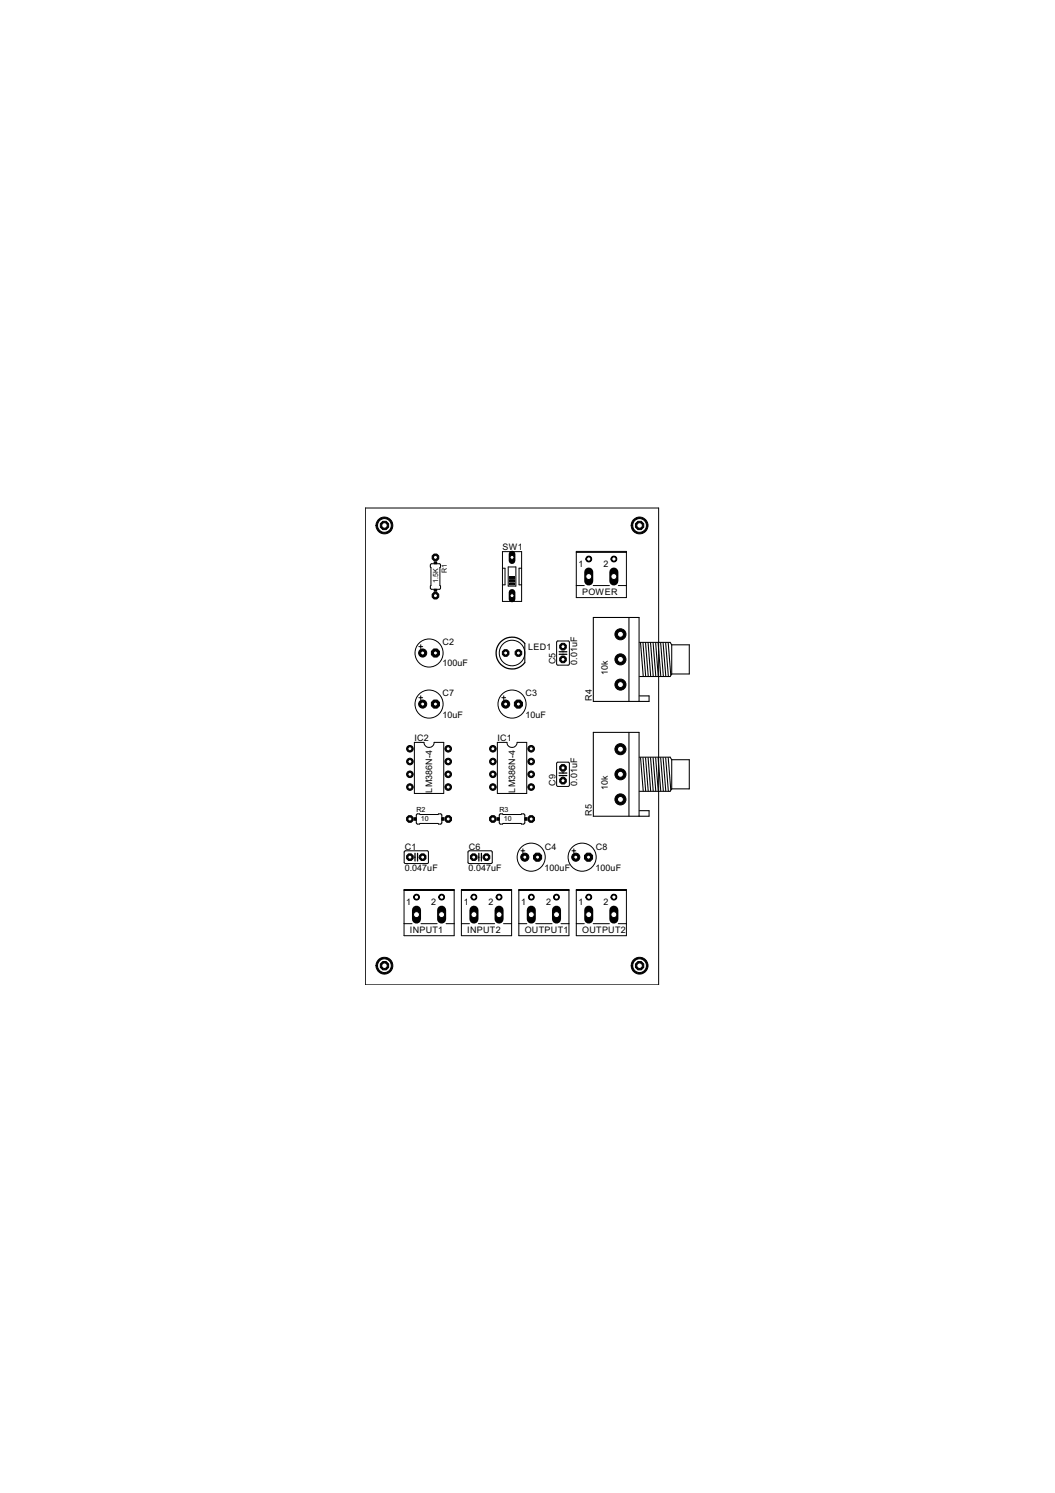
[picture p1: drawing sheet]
<svg xmlns="http://www.w3.org/2000/svg" width="210mm" height="297mm" viewBox="0 0 210 297" stroke-linecap="round" stroke-linejoin="round" font-family="sans-serif">
<g fill="none" stroke="#000" stroke-width=".2">
<path d="M85.7 112.2h1.7l.2 .1-.1 4.2 .2 .5-.2 .2h-1.6l-.3-.1zM100 109.7h3.8v10h-3.8zM100 113.1h.5v3.3h-.5M101.1 112.8h1.5v3.8h-1.5zM103.8 113.1h-.5v3.3h.5M114.7 109.7h9.9v9.2h-9.9zM114.7 116.5h1.5M114.7 109.9h9.9M118 116.5h3.2M123 116.5h1.6M83.3 128.7h.8M83.3 138.8h.8"/>
<path d="M83.7 128.3v.7M83.7 138.4v.8M99.8 138.8h.8M100.2 138.4v.8M110.8 127.6h2.4v4.7h-2.2l-.2-.1zM112 129.5v.2M112 130.2v.1M82.4 147.7h1.9a1.02 1.02 0 0 0 1.1 1 1.02 1.02 0 0 0 1-1h1.9v10.2h-5.9zM99 147.7h1.9a1.02 1.02 0 0 0 1 1 1.02 1.02 0 0 0 1-1h1.9v10.2h-5.8zM110.8 151.7l2.2-.1 .3 .2v4.4l-.2 .2-2.1 .1-.2-.2zM112 153.7v.1M112 154.3v.1"/>
<path d="M80.4 177h10v9.2h-10zM80.4 177.2h10M80.5 169.4l4.6-.1 .1 .2v2.2h-4.7zM82.4 170.5h.2M82.9 162l4.2 .1 .2-.2h.5l.1 .3v1.6l-.2 .2-.6-.2-4.1 .1-.2-.2zM83.1 170.5h.1M91.8 177h10v9.2h-10zM91.8 177.2h10M93.2 169.4l4.6-.1 .1 .2v2.2l-.2 .1h-4.4l-.2-.2zM95.1 170.5h.2M95.8 170.5h.1M99.4 162l4.3 .1 .1-.2h.4l.2 .3v1.6l-.2 .2-.5-.2-4.2 .1-.2-.2z"/>
<path d="M103.2 177h10v9.2h-10zM103.2 177.2h10M103.7 169.3h.7M104 168.9v.8M113.8 169.3h.8M114.2 168.9v.8M114.7 177h9.9v9.2h-9.9zM114.7 177.2h9.9M80.4 183.8h1.6M83.8 183.8h3.2M88.8 183.8h1.6M91.8 183.8h1.6"/>
<path d="M95.2 183.8h3.2M100.2 183.8h1.6M103.2 183.8h1.6M106.6 183.8h3.2M111.6 183.8h1.6M114.7 183.8h1.5M118 183.8h3.2M123 183.8h1.6"/>
<circle cx="85.4" cy="129.9" r="2.79"/>
<circle cx="101.9" cy="129.9" r="2.54"/>
<circle cx="85.4" cy="140.1" r="2.79"/>
<circle cx="101.9" cy="140.1" r="2.79"/>
<circle cx="105.7" cy="170.5" r="2.79"/>
<circle cx="115.8" cy="170.5" r="2.79"/>
</g>
<path d="M104.4 128a3.2 3.2 0 0 0-4.7-.4 3.2 3.2 0 0 0 0 4.7 3.2 3.2 0 0 0 4.7-.5M111.3 129.7h1.5M111.3 130.2h1.5M111.3 153.8h1.5M111.3 154.3h1.5M82.6 169.8v1.5M83.1 169.8v1.5M95.3 169.8v1.5M95.8 169.8v1.5" fill="none" stroke="#000" stroke-width=".25"/>
<g fill="#000" stroke="#000" stroke-width=".2">
<path d="M86.4 117.2h.5v.4h-.5zM86.4 111.8h.5v.4h-.5zM101.4 114.7h1v.4h-1zM101.4 115.3h1v.4h-1zM101.4 116h1v.4h-1zM82.4 162.7h.4v.5h-.4zM87.9 162.7h.4v.5h-.4zM99 162.7h.3v.5h-.3zM104.4 162.7h.4v.5h-.4z"/>
<circle cx="81.6" cy="170.5" r=".71"/>
</g>
<g fill="#000" stroke="#000" stroke-width=".2">
<path d="M116.7 110.8a.58 .58 0 0 1 1 .1 .58 .58 0 0 1-.4 .9 .58 .58 0 0 1-.7-.6h.1a.43 .43 0 0 1 .6-.3 .43 .43 0 0 1 .1 .7 .43 .43 0 0 1-.7-.2l-.1-.2z" fill-rule="evenodd"/>
<path d="M121.7 110.8a.58 .58 0 0 1 .9 .1 .58 .58 0 0 1-.3 .9 .58 .58 0 0 1-.7-.6h.1a.42 .42 0 0 1 .6-.4 .42 .42 0 0 1 .2 .7 .42 .42 0 0 1-.7-.1l-.2-.2z" fill-rule="evenodd"/>
<path d="M82.5 178.1a.58 .58 0 0 1 .9 .1 .58 .58 0 0 1-.4 .8 .58 .58 0 0 1-.7-.5h.1a.44 .44 0 0 1 .7-.4 .44 .44 0 0 1 .1 .8 .44 .44 0 0 1-.7-.2l-.1-.2h-.1z" fill-rule="evenodd"/>
<path d="M87.5 178.1a.58 .58 0 0 1 .9 .1 .58 .58 0 0 1-.4 .8 .58 .58 0 0 1-.7-.5h.1a.43 .43 0 0 1 .6-.4 .43 .43 0 0 1 .2 .7 .43 .43 0 0 1-.7-.1l-.2-.2z" fill-rule="evenodd"/>
<path d="M93.9 178.1a.58 .58 0 0 1 .9 .1 .58 .58 0 0 1-.4 .8 .58 .58 0 0 1-.7-.5h.2a.44 .44 0 0 1 .5-.4 .44 .44 0 0 1 .2 .7 .44 .44 0 0 1-.7-.1l-.2-.2z" fill-rule="evenodd"/>
<path d="M98.9 178.1a.59 .59 0 0 1 .9 .1 .59 .59 0 0 1-.4 .9 .59 .59 0 0 1-.7-.6h.2a.44 .44 0 0 1 .6-.4 .44 .44 0 0 1 .1 .8 .44 .44 0 0 1-.7-.2v-.2h-.2z" fill-rule="evenodd"/>
<path d="M105.3 178.1a.58 .58 0 0 1 .9 .1 .58 .58 0 0 1-.3 .8 .58 .58 0 0 1-.8-.5h.2a.43 .43 0 0 1 .6-.4 .43 .43 0 0 1 .1 .7 .43 .43 0 0 1-.7-.1l-.2-.2z" fill-rule="evenodd"/>
<path d="M110.3 178.1a.58 .58 0 0 1 .9 .1 .58 .58 0 0 1-.3 .8 .58 .58 0 0 1-.8-.5h.2a.44 .44 0 0 1 .6-.4 .44 .44 0 0 1 .1 .7 .44 .44 0 0 1-.7-.1l-.2-.2z" fill-rule="evenodd"/>
<path d="M116.7 178.1a.58 .58 0 0 1 1 .1 .58 .58 0 0 1-.4 .8 .58 .58 0 0 1-.7-.5h.1a.44 .44 0 0 1 .6-.4 .44 .44 0 0 1 .1 .8 .44 .44 0 0 1-.7-.2v-.2h-.1z" fill-rule="evenodd"/>
<path d="M121.7 178.1a.58 .58 0 0 1 .9 .1 .58 .58 0 0 1-.3 .8 .58 .58 0 0 1-.7-.5h.1a.43 .43 0 0 1 .6-.4 .43 .43 0 0 1 .2 .7 .43 .43 0 0 1-.7-.1l-.2-.2z" fill-rule="evenodd"/>
</g>
<g fill="none" stroke="#000" stroke-width=".21">
<path d="M104.4 128v3.8M125.1 122.9v16.7M127.2 138.5h1.9v1.1h-11.1v-16.7h9.1v16.7M127.2 127.8h6.1l.3 .5M127.4 127.9l.6 6.6M127.9 127.9l.6 6.6M128.4 127.9l.6 6.6M128.9 127.9l.6 6.6M129.4 127.9l.6 6.6M129.9 127.9l.6 6.6M130.5 127.9l.5 6.6M130.9 127.9l.6 6.6"/>
<path d="M131.4 127.9l.6 6.6M131.9 127.9l.6 6.6M132.4 127.9l.6 6.6M132.9 127.9l.6 6.4M133.6 128.3h3.5v5.8h-3.5M133.6 134.1l-.3 .5h-6.1M133.6 128.3v5.8M125.1 145.7v16.7M127.2 150.6h6.1l.3 .6M127.4 150.7l.6 6.7M127.9 150.7l.6 6.7M128.4 150.7l.6 6.7"/>
<path d="M128.9 150.7l.6 6.7M129.4 150.7l.6 6.7M129.9 150.7l.6 6.7M130.5 150.7l.5 6.7M130.9 150.7l.6 6.7M131.4 150.7l.6 6.7M131.9 150.7l.6 6.7M132.4 150.7l.6 6.7M132.9 150.7l.6 6.4M133.6 151.2v5.8M133.6 151.2h3.5v5.8h-3.5M133.6 157l-.3 .4h-6.1"/>
<path d="M127.2 161.3h1.9v1.1h-11.1v-16.7h9.1v16.7"/>
</g>
<circle cx="81.6" cy="170.5" r=".4" fill="#fff" stroke="#000" stroke-width=".2"/>
<circle cx="84.1" cy="170.5" r=".71" fill="#000" stroke="#000" stroke-width=".2"/>
<circle cx="84.1" cy="170.5" r=".4" fill="#fff" stroke="#000" stroke-width=".2"/>
<circle cx="81.6" cy="162.9" r=".71" fill="#000" stroke="#000" stroke-width=".2"/>
<circle cx="81.6" cy="162.9" r=".4" fill="#fff" stroke="#000" stroke-width=".2"/>
<circle cx="89.2" cy="162.9" r=".71" fill="#000" stroke="#000" stroke-width=".2"/>
<circle cx="89.2" cy="162.9" r=".4" fill="#fff" stroke="#000" stroke-width=".2"/>
<path d="M117.1 113.8v1.8" fill="none" stroke="#000" stroke-width="1.8"/>
<circle cx="117.1" cy="114.7" r=".59" fill="#fff" stroke="#000" stroke-width=".2"/>
<path d="M122.1 113.8v1.8" fill="none" stroke="#000" stroke-width="1.8"/>
<circle cx="122.1" cy="114.7" r=".59" fill="#fff" stroke="#000" stroke-width=".2"/>
<path d="M105.7 181.1v1.8" fill="none" stroke="#000" stroke-width="1.8"/>
<circle cx="105.7" cy="182" r=".59" fill="#fff" stroke="#000" stroke-width=".2"/>
<path d="M110.7 181.1v1.8" fill="none" stroke="#000" stroke-width="1.8"/>
<circle cx="110.7" cy="182" r=".59" fill="#fff" stroke="#000" stroke-width=".2"/>
<path d="M101.9 117.9v1.3" fill="none" stroke="#000" stroke-width="1.3"/>
<circle cx="101.9" cy="118.5" r=".4" fill="#fff" stroke="#000" stroke-width=".2"/>
<path d="M101.9 110.2v1.3" fill="none" stroke="#000" stroke-width="1.3"/>
<circle cx="101.9" cy="110.9" r=".4" fill="#fff" stroke="#000" stroke-width=".2"/>
<circle cx="98.1" cy="149" r=".66" fill="#000" stroke="#000" stroke-width=".2"/>
<circle cx="98.1" cy="149" r=".4" fill="#fff" stroke="#000" stroke-width=".2"/>
<circle cx="98.1" cy="151.5" r=".66" fill="#000" stroke="#000" stroke-width=".2"/>
<circle cx="98.1" cy="151.5" r=".4" fill="#fff" stroke="#000" stroke-width=".2"/>
<circle cx="105.7" cy="151.5" r=".66" fill="#000" stroke="#000" stroke-width=".2"/>
<circle cx="105.7" cy="151.5" r=".4" fill="#fff" stroke="#000" stroke-width=".2"/>
<circle cx="105.7" cy="149" r=".66" fill="#000" stroke="#000" stroke-width=".2"/>
<circle cx="105.7" cy="149" r=".4" fill="#fff" stroke="#000" stroke-width=".2"/>
<circle cx="98.1" cy="154.1" r=".66" fill="#000" stroke="#000" stroke-width=".2"/>
<circle cx="98.1" cy="154.1" r=".4" fill="#fff" stroke="#000" stroke-width=".2"/>
<circle cx="98.1" cy="156.6" r=".66" fill="#000" stroke="#000" stroke-width=".2"/>
<circle cx="98.1" cy="156.6" r=".4" fill="#fff" stroke="#000" stroke-width=".2"/>
<circle cx="105.7" cy="154.1" r=".66" fill="#000" stroke="#000" stroke-width=".2"/>
<circle cx="105.7" cy="154.1" r=".4" fill="#fff" stroke="#000" stroke-width=".2"/>
<circle cx="105.7" cy="156.6" r=".66" fill="#000" stroke="#000" stroke-width=".2"/>
<circle cx="105.7" cy="156.6" r=".4" fill="#fff" stroke="#000" stroke-width=".2"/>
<circle cx="86.6" cy="129.9" r=".87" fill="#000" stroke="#000" stroke-width=".2"/>
<circle cx="86.6" cy="129.9" r=".4" fill="#fff" stroke="#000" stroke-width=".2"/>
<circle cx="84.1" cy="129.9" r=".8" fill="#000" stroke="#000" stroke-width=".2"/>
<circle cx="84.1" cy="129.9" r=".4" fill="#fff" stroke="#000" stroke-width=".2"/>
<circle cx="103.1" cy="140.1" r=".87" fill="#000" stroke="#000" stroke-width=".2"/>
<circle cx="103.1" cy="140.1" r=".4" fill="#fff" stroke="#000" stroke-width=".2"/>
<circle cx="100.6" cy="140.1" r=".8" fill="#000" stroke="#000" stroke-width=".2"/>
<circle cx="100.6" cy="140.1" r=".4" fill="#fff" stroke="#000" stroke-width=".2"/>
<circle cx="107" cy="170.5" r=".87" fill="#000" stroke="#000" stroke-width=".2"/>
<circle cx="107" cy="170.5" r=".4" fill="#fff" stroke="#000" stroke-width=".2"/>
<circle cx="104.4" cy="170.5" r=".8" fill="#000" stroke="#000" stroke-width=".2"/>
<circle cx="104.4" cy="170.5" r=".4" fill="#fff" stroke="#000" stroke-width=".2"/>
<path d="M82.9 181.1v1.8" fill="none" stroke="#000" stroke-width="1.8"/>
<circle cx="82.9" cy="182" r=".59" fill="#fff" stroke="#000" stroke-width=".2"/>
<path d="M87.9 181.1v1.8" fill="none" stroke="#000" stroke-width="1.8"/>
<circle cx="87.9" cy="182" r=".59" fill="#fff" stroke="#000" stroke-width=".2"/>
<circle cx="100.6" cy="129.9" r=".71" fill="#000" stroke="#000" stroke-width=".2"/>
<circle cx="100.6" cy="129.9" r=".4" fill="#fff" stroke="#000" stroke-width=".2"/>
<circle cx="103.1" cy="129.9" r=".71" fill="#000" stroke="#000" stroke-width=".2"/>
<circle cx="103.1" cy="129.9" r=".4" fill="#fff" stroke="#000" stroke-width=".2"/>
<circle cx="86.6" cy="110.9" r=".71" fill="#000" stroke="#000" stroke-width=".2"/>
<circle cx="86.6" cy="110.9" r=".4" fill="#fff" stroke="#000" stroke-width=".2"/>
<circle cx="86.6" cy="118.5" r=".71" fill="#000" stroke="#000" stroke-width=".2"/>
<circle cx="86.6" cy="118.5" r=".4" fill="#fff" stroke="#000" stroke-width=".2"/>
<circle cx="112" cy="131.2" r=".71" fill="#000" stroke="#000" stroke-width=".2"/>
<circle cx="112" cy="131.2" r=".4" fill="#fff" stroke="#000" stroke-width=".2"/>
<circle cx="112" cy="128.7" r=".71" fill="#000" stroke="#000" stroke-width=".2"/>
<circle cx="112" cy="128.7" r=".4" fill="#fff" stroke="#000" stroke-width=".2"/>
<circle cx="123.4" cy="136.2" r="1.1" fill="#000" stroke="#000" stroke-width=".2"/>
<circle cx="123.4" cy="136.2" r=".59" fill="#fff" stroke="#000" stroke-width=".2"/>
<circle cx="123.4" cy="131.2" r="1.1" fill="#000" stroke="#000" stroke-width=".2"/>
<circle cx="123.4" cy="131.2" r=".59" fill="#fff" stroke="#000" stroke-width=".2"/>
<circle cx="123.4" cy="126.2" r="1.1" fill="#000" stroke="#000" stroke-width=".2"/>
<circle cx="123.4" cy="126.2" r=".59" fill="#fff" stroke="#000" stroke-width=".2"/>
<circle cx="94.3" cy="170.5" r=".71" fill="#000" stroke="#000" stroke-width=".2"/>
<circle cx="94.3" cy="170.5" r=".4" fill="#fff" stroke="#000" stroke-width=".2"/>
<circle cx="96.8" cy="170.5" r=".71" fill="#000" stroke="#000" stroke-width=".2"/>
<circle cx="96.8" cy="170.5" r=".4" fill="#fff" stroke="#000" stroke-width=".2"/>
<circle cx="98.1" cy="162.9" r=".71" fill="#000" stroke="#000" stroke-width=".2"/>
<circle cx="98.1" cy="162.9" r=".4" fill="#fff" stroke="#000" stroke-width=".2"/>
<circle cx="105.7" cy="162.9" r=".71" fill="#000" stroke="#000" stroke-width=".2"/>
<circle cx="105.7" cy="162.9" r=".4" fill="#fff" stroke="#000" stroke-width=".2"/>
<path d="M117.1 181.1v1.8" fill="none" stroke="#000" stroke-width="1.8"/>
<circle cx="117.1" cy="182" r=".59" fill="#fff" stroke="#000" stroke-width=".2"/>
<path d="M122.1 181.1v1.8" fill="none" stroke="#000" stroke-width="1.8"/>
<circle cx="122.1" cy="182" r=".59" fill="#fff" stroke="#000" stroke-width=".2"/>
<circle cx="81.6" cy="149" r=".66" fill="#000" stroke="#000" stroke-width=".2"/>
<circle cx="81.6" cy="149" r=".4" fill="#fff" stroke="#000" stroke-width=".2"/>
<circle cx="81.6" cy="151.5" r=".66" fill="#000" stroke="#000" stroke-width=".2"/>
<circle cx="81.6" cy="151.5" r=".4" fill="#fff" stroke="#000" stroke-width=".2"/>
<circle cx="89.2" cy="151.5" r=".66" fill="#000" stroke="#000" stroke-width=".2"/>
<circle cx="89.2" cy="151.5" r=".4" fill="#fff" stroke="#000" stroke-width=".2"/>
<circle cx="89.2" cy="149" r=".66" fill="#000" stroke="#000" stroke-width=".2"/>
<circle cx="89.2" cy="149" r=".4" fill="#fff" stroke="#000" stroke-width=".2"/>
<circle cx="81.6" cy="154.1" r=".66" fill="#000" stroke="#000" stroke-width=".2"/>
<circle cx="81.6" cy="154.1" r=".4" fill="#fff" stroke="#000" stroke-width=".2"/>
<circle cx="81.6" cy="156.6" r=".66" fill="#000" stroke="#000" stroke-width=".2"/>
<circle cx="81.6" cy="156.6" r=".4" fill="#fff" stroke="#000" stroke-width=".2"/>
<circle cx="89.2" cy="154.1" r=".66" fill="#000" stroke="#000" stroke-width=".2"/>
<circle cx="89.2" cy="154.1" r=".4" fill="#fff" stroke="#000" stroke-width=".2"/>
<circle cx="89.2" cy="156.6" r=".66" fill="#000" stroke="#000" stroke-width=".2"/>
<circle cx="89.2" cy="156.6" r=".4" fill="#fff" stroke="#000" stroke-width=".2"/>
<circle cx="86.6" cy="140.1" r=".87" fill="#000" stroke="#000" stroke-width=".2"/>
<circle cx="86.6" cy="140.1" r=".4" fill="#fff" stroke="#000" stroke-width=".2"/>
<circle cx="84.1" cy="140.1" r=".8" fill="#000" stroke="#000" stroke-width=".2"/>
<circle cx="84.1" cy="140.1" r=".4" fill="#fff" stroke="#000" stroke-width=".2"/>
<circle cx="117.1" cy="170.5" r=".87" fill="#000" stroke="#000" stroke-width=".2"/>
<circle cx="117.1" cy="170.5" r=".4" fill="#fff" stroke="#000" stroke-width=".2"/>
<circle cx="114.6" cy="170.5" r=".8" fill="#000" stroke="#000" stroke-width=".2"/>
<circle cx="114.6" cy="170.5" r=".4" fill="#fff" stroke="#000" stroke-width=".2"/>
<path d="M94.3 181.1v1.8" fill="none" stroke="#000" stroke-width="1.8"/>
<circle cx="94.3" cy="182" r=".59" fill="#fff" stroke="#000" stroke-width=".2"/>
<path d="M99.3 181.1v1.8" fill="none" stroke="#000" stroke-width="1.8"/>
<circle cx="99.3" cy="182" r=".59" fill="#fff" stroke="#000" stroke-width=".2"/>
<circle cx="112" cy="155.3" r=".71" fill="#000" stroke="#000" stroke-width=".2"/>
<circle cx="112" cy="155.3" r=".4" fill="#fff" stroke="#000" stroke-width=".2"/>
<circle cx="112" cy="152.8" r=".71" fill="#000" stroke="#000" stroke-width=".2"/>
<circle cx="112" cy="152.8" r=".4" fill="#fff" stroke="#000" stroke-width=".2"/>
<circle cx="123.4" cy="159" r="1.1" fill="#000" stroke="#000" stroke-width=".2"/>
<circle cx="123.4" cy="159" r=".59" fill="#fff" stroke="#000" stroke-width=".2"/>
<circle cx="123.4" cy="154.1" r="1.1" fill="#000" stroke="#000" stroke-width=".2"/>
<circle cx="123.4" cy="154.1" r=".59" fill="#fff" stroke="#000" stroke-width=".2"/>
<circle cx="123.4" cy="149.1" r="1.1" fill="#000" stroke="#000" stroke-width=".2"/>
<circle cx="123.4" cy="149.1" r=".59" fill="#fff" stroke="#000" stroke-width=".2"/>
<circle cx="127.3" cy="104.5" r=".89" fill="#000" stroke="#000" stroke-width=".2"/>
<circle cx="127.3" cy="104.5" r=".55" fill="#fff" stroke="#000" stroke-width=".2"/>
<circle cx="76.5" cy="104.5" r=".89" fill="#000" stroke="#000" stroke-width=".2"/>
<circle cx="76.5" cy="104.5" r=".55" fill="#fff" stroke="#000" stroke-width=".2"/>
<circle cx="76.5" cy="192.1" r=".89" fill="#000" stroke="#000" stroke-width=".2"/>
<circle cx="76.5" cy="192.1" r=".55" fill="#fff" stroke="#000" stroke-width=".2"/>
<circle cx="127.3" cy="192.1" r=".89" fill="#000" stroke="#000" stroke-width=".2"/>
<circle cx="127.3" cy="192.1" r=".55" fill="#fff" stroke="#000" stroke-width=".2"/>
<path d="M72.7 101.1h58.3v94.8h-58.3z" fill="none" stroke="#000" stroke-width=".2"/>
<g fill="#000" stroke="#000" stroke-width=".2">
<path d="M75.2 103.5a1.68 1.68 0 0 1 2.7 .1 1.68 1.68 0 0 1-.9 2.6 1.68 1.68 0 0 1-2.2-1.7h.3a1.37 1.37 0 0 1 2-1.1 1.37 1.37 0 0 1 .2 2.3 1.37 1.37 0 0 1-2.2-.8v-.4h-.3z" fill-rule="evenodd"/>
<path d="M126 103.5a1.67 1.67 0 0 1 2.6 .1 1.67 1.67 0 0 1-.9 2.5 1.67 1.67 0 0 1-2.1-1.6h.3a1.37 1.37 0 0 1 1.9-1.2 1.37 1.37 0 0 1 .3 2.3 1.37 1.37 0 0 1-2.2-.7v-.4h-.3z" fill-rule="evenodd"/>
<path d="M75.2 191.1a1.68 1.68 0 0 1 2.7 .1 1.68 1.68 0 0 1-.9 2.6 1.68 1.68 0 0 1-2.2-1.7h.3a1.38 1.38 0 0 1 2-1.1 1.38 1.38 0 0 1 .2 2.3 1.38 1.38 0 0 1-2.2-.9v-.3h-.3z" fill-rule="evenodd"/>
<path d="M126 191.1a1.67 1.67 0 0 1 2.6 .1 1.67 1.67 0 0 1-.9 2.5 1.67 1.67 0 0 1-2.1-1.6h.3a1.37 1.37 0 0 1 1.9-1.2 1.37 1.37 0 0 1 .3 2.3 1.37 1.37 0 0 1-2.2-.8v-.3h-.3z" fill-rule="evenodd"/>
</g>
<g font-size="2">
<text x="100" y="109.4">SW1</text>
<text x="115.1" y="112.8">1</text>
<text x="120.1" y="112.8">2</text>
<text x="115.8" y="118.4">POWER</text>
<text x="88.1" y="128.4">C2</text>
<text x="105.1" y="129.4">LED1</text>
<text x="88" y="132.6">100uF</text>
<text x="110.5" y="132.2" transform="rotate(-90 110.5 132.2)">C5</text>
<text x="114.8" y="132.2" transform="rotate(-90 114.8 132.2)">0.01uF</text>
<text x="120.9" y="134.4" transform="rotate(-90 120.9 134.4)">10k</text>
<text x="88" y="142.8">10uF</text>
<text x="88.1" y="138.6">C7</text>
<text x="104.5" y="142.8">10uF</text>
<text x="104.6" y="138.6">C3</text>
<text x="117.7" y="139.4" transform="rotate(-90 117.7 139.4)">R4</text>
<text x="82.5" y="147.4">IC2</text>
<text x="99" y="147.4">IC1</text>
<text x="86" y="157.7" transform="rotate(-90 86 157.7)">LM386N-4</text>
<text x="102.5" y="157.7" transform="rotate(-90 102.5 157.7)">LM386N-4</text>
<text x="110.5" y="156.3" transform="rotate(-90 110.5 156.3)">C9</text>
<text x="114.8" y="156.3" transform="rotate(-90 114.8 156.3)">0.01uF</text>
<text x="120.9" y="157.2" transform="rotate(-90 120.9 157.2)">10k</text>
<text x="117.7" y="162.3" transform="rotate(-90 117.7 162.3)">R5</text>
<text x="80.5" y="173.3">0.047uF</text>
<text x="80.6" y="169">C1</text>
<text x="93.2" y="173.3">0.047uF</text>
<text x="93.3" y="169">C6</text>
<text x="108.3" y="173.2">100uF</text>
<text x="108.4" y="169">C4</text>
<text x="118.5" y="173.2">100uF</text>
<text x="118.5" y="169">C8</text>
<text x="80.8" y="180.1">1</text>
<text x="81.6" y="185.7">INPUT1</text>
<text x="85.8" y="180.1">2</text>
<text x="92.3" y="180.1">1</text>
<text x="93" y="185.7">INPUT2</text>
<text x="97.2" y="180.1">2</text>
<text x="103.7" y="180.1">1</text>
<text x="104.4" y="185.7">OUTPUT1</text>
<text x="108.6" y="180.1">2</text>
<text x="115.1" y="180.1">1</text>
<text x="115.8" y="185.7">OUTPUT2</text>
<text x="120.1" y="180.1">2</text>
</g>
<g font-size="1.6">
<text x="88.9" y="114" transform="rotate(-90 88.9 114)">R1</text>
<text x="87.2" y="116" transform="rotate(-90 87.2 116)">1.5K</text>
<text x="82.9" y="161.6">R2</text>
<text x="99.4" y="161.6">R3</text>
<text x="83.7" y="163.4">10</text>
<text x="100.2" y="163.4">10</text>
</g>
</svg>
